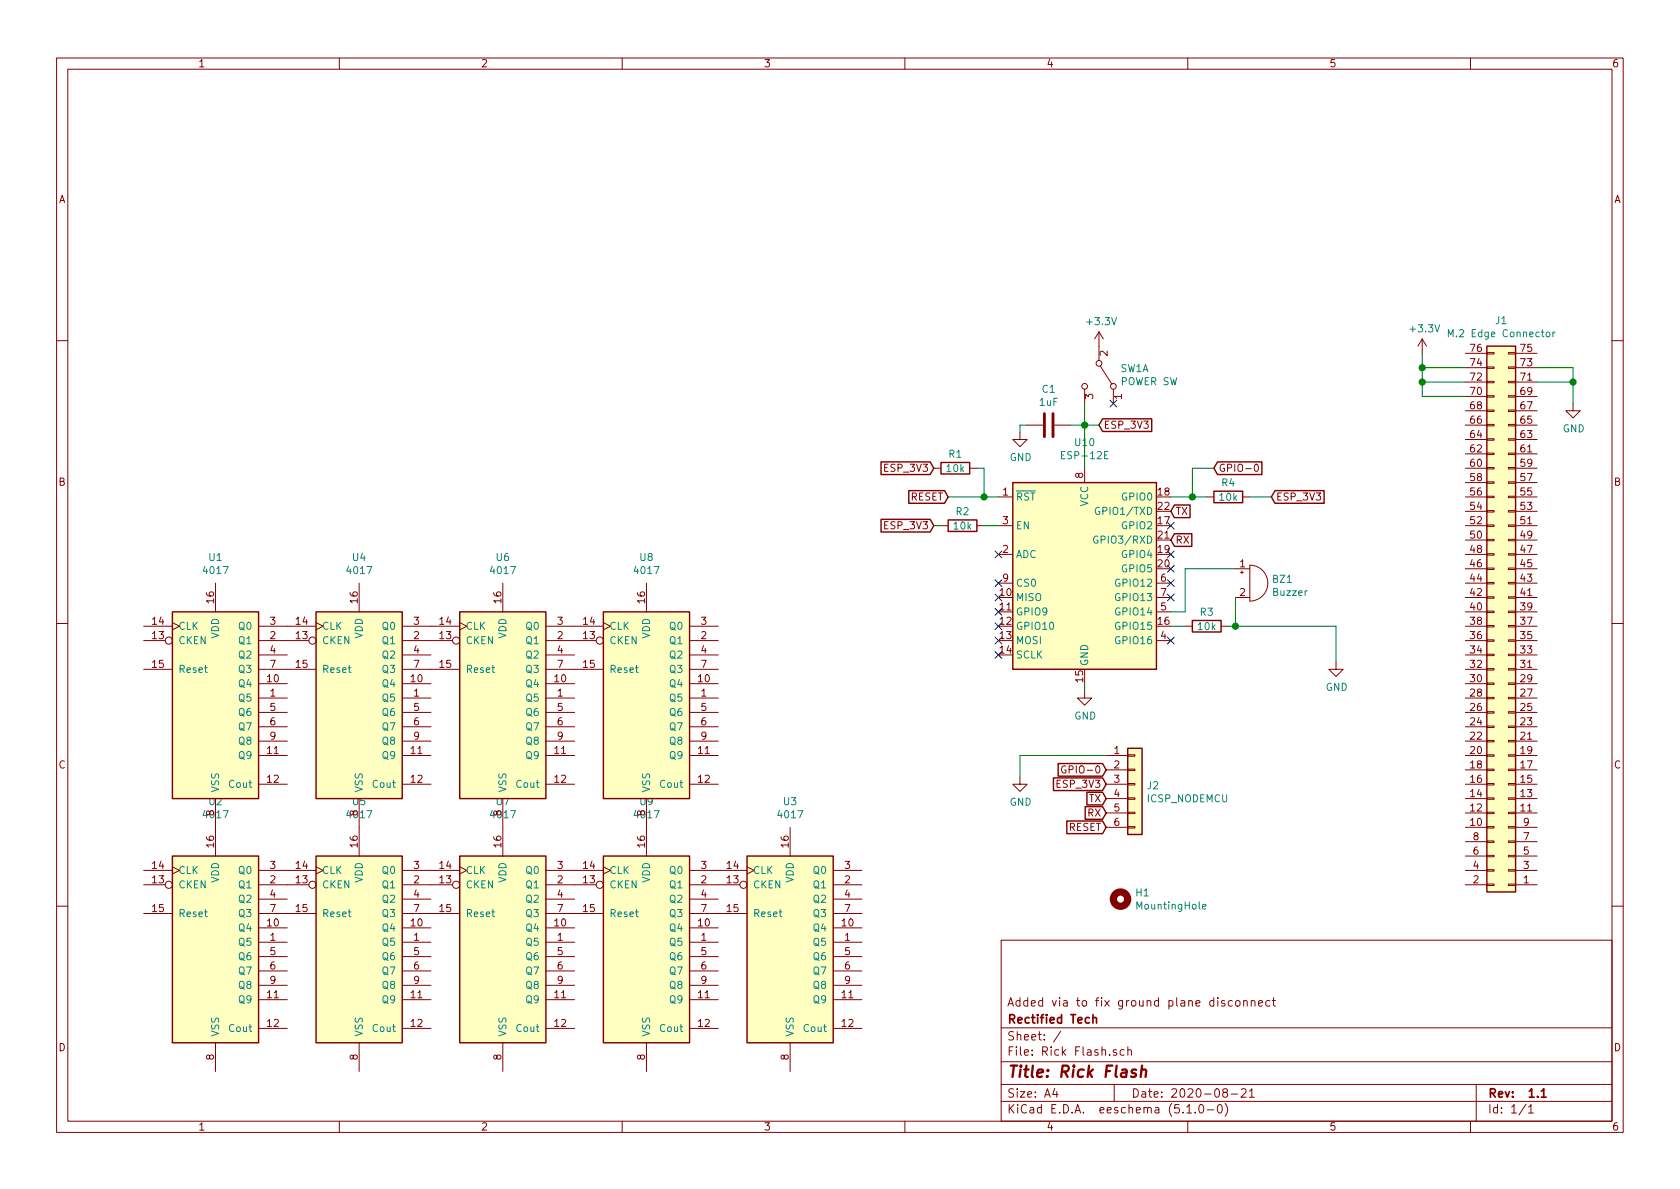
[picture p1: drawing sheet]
<svg xmlns="http://www.w3.org/2000/svg" width="297mm" height="210mm" viewBox="0 0 297 210" stroke-linecap="round" stroke-linejoin="round" font-family="sans-serif">
<g fill="none" stroke="#840000" stroke-width=".18">
<path d="M10 10.3h277v189.9h-277zM12 12.2h273v186.1h-273zM60 10.3v1.9M110 10.3v1.9M160 10.3v1.9M210 10.3v1.9M260 10.3v1.9M194.3 58.7l-.8 1.2M194.3 58.7v5M194.3 58.7l.8 1.2M251.5 59.9l-.8 1.3M251.5 59.9v2.6"/>
<path d="M251.5 59.9l.7 1.3M10 60.2h2M180.3 76.4v1.3h1.3l-1.3 1.3-1.2-1.3h1.2M181.6 75.2h2.8M186.4 75.2h2.8M191.8 68.8v2.6M194.6 64.8l2 3.1M196.8 68.8v2.6M259.1 77.7h3.8M259.1 75.2h3.8M259.1 72.6h3.8M259.1 70.1h3.8"/>
<path d="M259.1 67.6h3.8M259.1 65h3.8M259.1 62.5h3.8M262.9 62.4h1.3v.2h-1.3zM262.9 64.9h1.3v.2h-1.3zM262.9 67.4h1.3v.3h-1.3zM262.9 70h1.3v.2h-1.3zM262.9 72.5h1.3v.3h-1.3zM262.9 75.1h1.3v.2h-1.3zM262.9 77.6h1.3v.2h-1.3zM266.7 62.4h1.3v.2h-1.3zM266.7 64.9h1.3v.2h-1.3z"/>
<path d="M266.7 67.4h1.3v.3h-1.3zM266.7 70h1.3v.2h-1.3zM266.7 72.5h1.3v.3h-1.3zM266.7 75.1h1.3v.2h-1.3zM266.7 77.6h1.3v.2h-1.3zM268 77.7h3.8M268 75.2h3.8M268 72.6h3.8M268 70.1h3.8M268 67.6h3.8M268 65h3.8M268 62.5h3.8"/>
<path d="M278.1 71.4v1.2h1.3l-1.3 1.3-1.2-1.3h1.2M285 60.2h2M165.1 82.8h1.3M166.4 93h1.2M171.4 82.8h1.3M172.7 93h1.3M176.5 98h2.6M176.5 93h2.6M176.5 87.9h2.6M191.8 82.8v2.5M213.4 87.9h1.2M219.7 87.9h1.3"/>
<path d="M221 99.9a3.2 3.2 0 0 1 3.2 3.2 3.2 3.2 0 0 1-3.2 3.2zM221.9 82.2l.2-.1a.67 .67 0 0 1 .4 .6 .67 .67 0 0 1-.4 .7l-.3-.5zM259.1 98h3.8M259.1 95.5h3.8M259.1 93h3.8M259.1 90.4h3.8M259.1 87.9h3.8M259.1 85.3h3.8M259.1 82.8h3.8M259.1 80.3h3.8M262.9 80.1h1.3v.3h-1.3zM262.9 82.7h1.3v.2h-1.3z"/>
<path d="M262.9 85.2h1.3v.3h-1.3zM262.9 87.8h1.3v.2h-1.3zM262.9 90.3h1.3v.2h-1.3zM262.9 92.8h1.3v.3h-1.3zM262.9 95.4h1.3v.2h-1.3zM262.9 97.9h1.3v.3h-1.3zM266.7 80.1h1.3v.3h-1.3zM266.7 82.7h1.3v.2h-1.3zM266.7 85.2h1.3v.3h-1.3zM266.7 87.8h1.3v.2h-1.3zM266.7 90.3h1.3v.2h-1.3zM266.7 92.8h1.3v.3h-1.3z"/>
<path d="M266.7 95.4h1.3v.2h-1.3zM266.7 97.9h1.3v.3h-1.3zM268 98h3.8M268 95.5h3.8M268 93h3.8M268 90.4h3.8M268 87.9h3.8M268 85.3h3.8M268 82.8h3.8M268 80.3h3.8M10 110.3h2M25.4 118.4h5.1"/>
<path d="M25.4 113.3h3.8M25.4 110.7h5.1M30.5 110.1l1.2 .6-1.2 .7M38.1 103.1v5.1M45.7 118.4h10.2M45.7 115.8h5.1M45.7 113.3h8.9M45.7 110.7h10.2M55.9 110.1l1.2 .6-1.2 .7M63.5 103.1v5.1M71.1 118.4h10.2M71.1 115.8h5.1"/>
<path d="M71.1 113.3h8.9M71.1 110.7h10.2M81.3 110.1l1.2 .6-1.2 .7M88.9 103.1v5.1M96.5 118.4h10.2M96.5 115.8h5.1M96.5 113.3h8.9M96.5 110.7h10.2M106.7 110.1l1.2 .6-1.2 .7M114.3 103.1v5.1M121.9 118.4h5.1M121.9 115.8h5.1"/>
<path d="M121.9 113.3h5.1M121.9 110.7h5.1M176.5 103.1h2.6M204.5 113.3h2.5M204.5 108.2h2.5M204.5 105.7h2.5M204.5 103.1h2.5M209.5 110.7h1.3M215.9 110.7h1.3M218.4 105.7h2.6M218.4 100.6h2.6M219.3 101.2h.5"/>
<path d="M219.6 101v.5M236.2 117.1v1.3h1.3l-1.3 1.2-1.3-1.2h1.3M259.1 118.4h3.8M259.1 115.8h3.8M259.1 113.3h3.8M259.1 110.7h3.8M259.1 108.2h3.8M259.1 105.7h3.8M259.1 103.1h3.8M259.1 100.6h3.8M262.9 100.5h1.3v.2h-1.3zM262.9 103h1.3v.2h-1.3z"/>
<path d="M262.9 105.5h1.3v.3h-1.3zM262.9 108.1h1.3v.2h-1.3zM262.9 110.6h1.3v.3h-1.3zM262.9 113.2h1.3v.2h-1.3zM262.9 115.7h1.3v.2h-1.3zM262.9 118.2h1.3v.3h-1.3zM266.7 100.5h1.3v.2h-1.3zM266.7 103h1.3v.2h-1.3zM266.7 105.5h1.3v.3h-1.3zM266.7 108.1h1.3v.2h-1.3zM266.7 110.6h1.3v.3h-1.3zM266.7 113.2h1.3v.2h-1.3z"/>
<path d="M266.7 115.7h1.3v.2h-1.3zM266.7 118.2h1.3v.3h-1.3zM268 118.4h3.8M268 115.8h3.8M268 113.3h3.8M268 110.7h3.8M268 108.2h3.8M268 105.7h3.8M268 103.1h3.8M268 100.6h3.8M285 110.3h2M45.7 138.7h5.1"/>
<path d="M45.7 133.6h5.1M45.7 131.1h5.1M45.7 128.5h5.1M45.7 126h5.1M45.7 123.4h5.1M45.7 120.9h5.1M71.1 138.7h5.1M71.1 133.6h5.1M71.1 131.1h5.1M71.1 128.5h5.1M71.1 126h5.1M71.1 123.4h5.1"/>
<path d="M71.1 120.9h5.1M96.5 138.7h5.1M96.5 133.6h5.1M96.5 131.1h5.1M96.5 128.5h5.1M96.5 126h5.1M96.5 123.4h5.1M96.5 120.9h5.1M121.9 138.7h5.1M121.9 133.6h5.1M121.9 131.1h5.1M121.9 128.5h5.1"/>
<path d="M121.9 126h5.1M121.9 123.4h5.1M121.9 120.9h5.1M180.3 137.4v1.3h1.3l-1.3 1.2-1.2-1.2h1.2M188.4 135.5a.59 .59 0 0 0-.7 .6 .59 .59 0 0 0 .7 .5l.1-.4h-.3M191.8 122.2v1.2h1.2l-1.2 1.3-1.3-1.3h1.3M195.6 138.7h3.8M195.6 136.1h3.8M195.6 133.6h3.8M199.4 138.6h1.3v.2h-1.3zM199.4 136h1.3v.3h-1.3zM199.4 133.5h1.3v.2h-1.3z"/>
<path d="M259.1 138.7h3.8M259.1 136.1h3.8M259.1 133.6h3.8M259.1 131.1h3.8M259.1 128.5h3.8M259.1 126h3.8M259.1 123.4h3.8M259.1 120.9h3.8M262.9 120.8h1.3v.2h-1.3zM262.9 123.3h1.3v.3h-1.3zM262.9 125.9h1.3v.2h-1.3zM262.9 128.4h1.3v.2h-1.3z"/>
<path d="M262.9 130.9h1.3v.3h-1.3zM262.9 133.5h1.3v.2h-1.3zM262.9 136h1.3v.3h-1.3zM262.9 138.6h1.3v.2h-1.3zM266.7 120.8h1.3v.2h-1.3zM266.7 123.3h1.3v.3h-1.3zM266.7 125.9h1.3v.2h-1.3zM266.7 128.4h1.3v.2h-1.3zM266.7 130.9h1.3v.3h-1.3zM266.7 133.5h1.3v.2h-1.3zM266.7 136h1.3v.3h-1.3zM266.7 138.6h1.3v.2h-1.3z"/>
<path d="M268 138.7h3.8M268 136.1h3.8M268 133.6h3.8M268 131.1h3.8M268 128.5h3.8M268 126h3.8M268 123.4h3.8M268 120.9h3.8M25.4 156.5h3.8M25.4 153.9h5.1M30.5 153.3l1.2 .6-1.2 .7M38.1 141.2v10.2"/>
<path d="M45.7 156.5h8.9M45.7 153.9h10.2M45.7 159h5.1M55.9 153.3l1.2 .6-1.2 .7M63.5 141.2v10.2M71.1 156.5h8.9M71.1 153.9h10.2M71.1 159h5.1M81.3 153.3l1.2 .6-1.2 .7M88.9 141.2v10.2M96.5 156.5h8.9M96.5 153.9h10.2"/>
<path d="M96.5 159h5.1M106.7 153.3l1.2 .6-1.2 .7M114.3 141.2v10.2M121.9 156.5h8.9M121.9 153.9h10.2M121.9 159h5.1M132.1 153.3l1.2 .6-1.2 .7M139.7 146.3v5.1M147.3 156.5h5.1M147.3 153.9h5.1M147.3 159h5.1M195.6 146.3h3.8"/>
<path d="M195.6 143.8h3.8M195.6 141.2h3.8M199.4 146.2h1.3v.2h-1.3zM199.4 143.6h1.3v.3h-1.3zM199.4 141.1h1.3v.2h-1.3zM259.1 156.5h3.8M259.1 146.3h3.8M259.1 143.8h3.8M259.1 141.2h3.8M259.1 153.9h3.8M259.1 151.4h3.8M259.1 148.8h3.8"/>
<path d="M262.9 141.1h1.3v.2h-1.3zM262.9 143.6h1.3v.3h-1.3zM262.9 146.2h1.3v.2h-1.3zM262.9 148.7h1.3v.3h-1.3zM262.9 151.3h1.3v.2h-1.3zM262.9 153.8h1.3v.2h-1.3zM262.9 156.3h1.3v.3h-1.3zM266.7 141.1h1.3v.2h-1.3zM266.7 143.6h1.3v.3h-1.3zM266.7 146.2h1.3v.2h-1.3zM266.7 148.7h1.3v.3h-1.3zM266.7 151.3h1.3v.2h-1.3z"/>
<path d="M266.7 153.8h1.3v.2h-1.3zM266.7 156.3h1.3v.3h-1.3zM268 156.5h3.8M268 146.3h3.8M268 143.8h3.8M268 141.2h3.8M268 153.9h3.8M268 151.4h3.8M268 148.8h3.8M10 160.2h2M25.4 161.5h5.1M45.7 166.6h5.1"/>
<path d="M45.7 164.1h5.1M45.7 176.8h5.1M45.7 161.5h10.2M45.7 169.2h5.1M45.7 171.7h5.1M45.7 174.2h5.1M71.1 166.6h5.1M71.1 164.1h5.1M71.1 176.8h5.1M71.1 161.5h10.2M71.1 169.2h5.1M71.1 171.7h5.1"/>
<path d="M71.1 174.2h5.1M96.5 166.6h5.1M96.5 164.1h5.1M96.5 176.8h5.1M96.5 161.5h10.2M96.5 169.2h5.1M96.5 171.7h5.1M96.5 174.2h5.1M121.9 166.6h5.1M121.9 164.1h5.1M121.9 176.8h5.1M121.9 161.5h10.2"/>
<path d="M121.9 169.2h5.1M121.9 171.7h5.1M121.9 174.2h5.1M147.3 166.6h5.1M147.3 164.1h5.1M147.3 176.8h5.1M147.3 161.5h5.1M147.3 169.2h5.1M147.3 171.7h5.1M147.3 174.2h5.1M177 166.3h108v32h-108zM216.5 177a.37 .37 0 0 0-.5 .1v.3l.5 .1 .1 .1-.2 .3-.4-.1"/>
<path d="M217.9 177l-.5-.1-.2 .3v.6l.2 .1 .5-.1M218.5 177.1l.2-.2 .5 .2v.7l-.3 .1-.4-.1zM219.9 177.1l.2-.2 .3 .1 .1 .9M219.9 176.9v1M221.2 177.1l.1-.1a.37 .37 0 0 1 .6 .1v.8M221.2 176.9v1M222.5 177.4l.7-.1v-.3l-.5-.1-.2 .2 .1 .7h.6M224.5 177l-.4-.1-.3 .3 .1 .6 .2 .1 .4-.1M224.9 176.9h.6M225.2 176.4v1.3l.3 .2M285 160.2h2M38.1 184.4v5.1"/>
<path d="M45.7 181.9h5.1M60 198.3v1.9M63.5 184.4v5.1M71.1 181.9h5.1M88.9 184.4v5.1M96.5 181.9h5.1M110 198.3v1.9M114.3 184.4v5.1M121.9 181.9h5.1M139.7 184.4v5.1M147.3 181.9h5.1M160 198.3v1.9"/>
<path d="M177 194.8h108M177 191.8h108M177 187.8h108M177 181.8h108M186.5 192.5l-.4 1h1M186.8 193v1M187.6 182.3l-1.3 2M197 191.8v3M197.4 185.7a.37 .37 0 0 0-.6 .1l.1 .2 .5 .2 .1 .1-.2 .3-.5-.1M198.8 185.7l-.5-.1-.3 .3 .1 .6 .2 .1 .5-.1M199.4 185.7h.1a.37 .37 0 0 1 .6 .1v.8M199.4 185.1v1.5"/>
<path d="M209.8 195.8l.5-.5v1.5M209.8 196.8h.9M210 198.3v1.9M211.3 196.7v.1M212.2 195.4l.1-.1a.8 .8 0 0 1 .5 .8 .8 .8 0 0 1-.5 .7 1 1 0 0 1-.1-1.4zM213.5 196.3h1.1M215.5 195.4l.1-.1a.81 .81 0 0 1 .6 .6 .81 .81 0 0 1-.3 .8l-.2 .1a.8 .8 0 0 1-.5-.6 .8 .8 0 0 1 .3-.8zM216.5 193.2l-.3-.3 .1-.2a.48 .48 0 0 1 .6-.1l.1 .2-.1 .3-.6 .1a.48 .48 0 0 0 0 .7l.2 .1 .5-.1v-.4l-.2-.3M216.6 195.1a1.71 1.71 0 0 1 0 2.3M217.7 193.5h1.1M219.5 192.7l.2-.2h.3l.3 .2v.3v.2l-.9 .8h.9M220.9 193l.4-.5v1.5"/>
<path d="M220.9 194h.9M260 198.3v1.9M261 191.8v6.5M269.8 195.2l-1.2 2M270.3 195.8l.4-.5v1.5M270.3 196.8h.8"/>
<circle cx="191.8" cy="68.3" r=".51"/>
<circle cx="194.3" cy="64.3" r=".51"/>
<circle cx="196.9" cy="68.3" r=".51"/>
<circle cx="29.8" cy="113.3" r=".63"/>
<circle cx="55.2" cy="113.3" r=".63"/>
<circle cx="80.6" cy="113.3" r=".63"/>
<circle cx="106" cy="113.3" r=".63"/>
<circle cx="29.8" cy="156.5" r=".63"/>
<circle cx="55.2" cy="156.5" r=".63"/>
<circle cx="80.6" cy="156.5" r=".63"/>
<circle cx="106" cy="156.5" r=".63"/>
<circle cx="131.4" cy="156.5" r=".63"/>
</g>
<path d="M193.2 179.4v1.5M193.2 180.1l.3-.2 .3 .1 .1 .9M271.9 193.9v.1M272.5 193l.4-.5v1.5M272.5 194h.9" fill="none" stroke="#840000" stroke-width=".3"/>
<path d="M200.9 189.2a.51 .51 0 0 0-.8 .3l.2 .3 .5 .1 .1 .3-.4 .2-.5-.1M201.8 189.3a.5 .5 0 0 1 .9 .1l-.2 1M201.9 188.4l-.2 2" fill="none" stroke="#840000" stroke-width=".41"/>
<g fill="#ffffc2" stroke="#ffffc2" stroke-width=".18">
<path d="M262.9 61.2h5.1v96.5h-5.1z"/>
<path d="M179.1 85.3h25.4v33.1h-25.4z"/>
<path d="M30.5 151.4h15.2v33h-15.2z"/>
<path d="M55.9 151.4h15.2v33h-15.2z"/>
<path d="M81.3 151.4h15.2v33h-15.2z"/>
<path d="M106.7 151.4h15.2v33h-15.2z"/>
<path d="M30.5 108.2h15.2v33h-15.2z"/>
<path d="M55.9 108.2h15.2v33h-15.2z"/>
<path d="M81.3 108.2h15.2v33h-15.2z"/>
<path d="M106.7 108.2h15.2v33h-15.2z"/>
<path d="M132.1 151.4h15.2v33h-15.2z"/>
<path d="M199.4 132.3h2.5v15.3h-2.5z"/>
</g>
<g fill="none" stroke="#840000" stroke-width=".25">
<path d="M194.9 74.1h8.7v2.2h-8.7l-.6-1.1zM262.9 61.2h5.1v96.5h-5.1zM155.8 91.8h8.7l.6 1.2-.6 1.1h-8.7zM155.8 81.7h8.7l.6 1.1-.6 1.1h-8.7zM160.7 86.8h6.3l.6 1.1-.6 1.1h-6.3zM166.4 81.8h5v2h-5zM167.6 91.9h5.1v2.1h-5.1zM179.1 85.3h25.4v33.1h-25.4zM207.6 89.3h2.8v2.2h-2.8l-.6-1.1zM207.6 94.4h3.1v2.2h-3.1l-.6-1.1zM214.6 86.9h5.1v2h-5.1zM215.3 81.7h7.8v2.2h-7.8l-.7-1.1z"/>
<path d="M225.4 86.8h8.7v2.2h-8.7l-.6-1.1zM30.5 108.2h15.2v33h-15.2zM55.9 108.2h15.2v33h-15.2zM81.3 108.2h15.2v33h-15.2zM106.7 108.2h15.2v33h-15.2zM210.8 109.7h5.1v2.1h-5.1zM186.3 137.6h8.6l.7 1.1-.7 1.1h-8.6zM187.1 135h7.8l.7 1.1-.7 1.2h-7.8zM199.4 132.3h2.5v15.3h-2.5zM30.5 151.4h15.2v33h-15.2zM55.9 151.4h15.2v33h-15.2zM81.3 151.4h15.2v33h-15.2z"/>
<path d="M106.7 151.4h15.2v33h-15.2zM132.1 151.4h15.2v33h-15.2zM188.6 145.2h6.3l.7 1.1-.7 1.1h-6.3zM191.9 142.6h3l.7 1.2-.7 1.1h-3zM192.2 140.1h2.7l.7 1.1-.7 1.1h-2.7z"/>
</g>
<path d="M256.1 59.6v-1.3l.4 .9 .4-.9v1.3M273.5 58.8l.3-.1 .2 .2-.1 .6-.3 .1-.2-.2zM274.6 58.7v.9M275 58.7l-.4 .2M195.9 79.9h-.6v1.2h.6M194.1 94.9a.59 .59 0 0 0-.8 .5 .59 .59 0 0 0 .8 .6v-.5h-.2M194.4 89.8a.59 .59 0 0 0-.8 .6 .59 .59 0 0 0 .8 .5v-.5h-.2M212.6 160.3l.6-.1v-.2l-.4-.1-.2 .2 .1 .6h.5" fill="none" stroke="#008484" stroke-width=".18"/>
<g fill="none" stroke="#008400" stroke-width=".18">
<path d="M181.6 75.2h-1.3v1.2M189.2 75.2h5.1M191.8 71.4v11.4M251.5 62.5v7.6h7.6M251.5 67.6h7.6M251.5 65h7.6M271.8 67.6h6.3M271.8 65h6.3v6.4M165.1 93h1.3M167.6 87.9h8.9M172.7 82.8h1.3v5.1M174 93h2.5"/>
<path d="M207 87.9h6.4M214.6 82.8h-3.8v5.1M221 87.9h3.8M207 110.7h2.5M217.2 110.7h19v6.4M218.4 100.6h-8.9v7.6h-2.5M218.4 105.7v5M191.8 120.9v1.3M195.6 133.6h-15.3v3.8"/>
</g>
<g fill="#008400" stroke="#008400" stroke-width=".25">
<circle cx="251.5" cy="67.6" r=".51"/>
<circle cx="251.5" cy="65" r=".51"/>
<circle cx="191.8" cy="75.2" r=".51"/>
<circle cx="278.1" cy="67.6" r=".51"/>
<circle cx="174" cy="87.9" r=".51"/>
<circle cx="210.8" cy="87.9" r=".51"/>
<circle cx="218.4" cy="110.7" r=".51"/>
</g>
<circle cx="198.1" cy="159" r="1.27" fill="none" stroke="#840000" stroke-width="1.3"/>
<g fill="none" stroke="#000084" stroke-width=".18">
<path d="M196.2 70.8l1.3 1.2M197.5 70.8l-1.3 1.2M175.9 97.4l1.2 1.2M177.1 97.4l-1.2 1.2M206.4 92.3l1.2 1.3M206.4 97.4l1.2 1.2M206.4 100l1.2 1.2M207.6 92.3l-1.2 1.3M207.6 97.4l-1.2 1.2M207.6 100l-1.2 1.2M175.9 102.5l1.2 1.2M175.9 105l1.2 1.3"/>
<path d="M175.9 107.6l1.2 1.2M175.9 110.1l1.2 1.2M175.9 112.7l1.2 1.2M175.9 115.2l1.2 1.2M177.1 102.5l-1.2 1.2M177.1 105l-1.2 1.3M177.1 107.6l-1.2 1.2M177.1 110.1l-1.2 1.2M177.1 112.7l-1.2 1.2M177.1 115.2l-1.2 1.2M206.4 102.5l1.2 1.2M206.4 105l1.2 1.3"/>
<path d="M206.4 112.7l1.2 1.2M207.6 102.5l-1.2 1.2M207.6 105l-1.2 1.3M207.6 112.7l-1.2 1.2"/>
</g>
<path d="M184.7 73.1v4.1M186.2 73.1v4.1" fill="none" stroke="#840000" stroke-width=".51"/>
<text font-size="2.8" fill="#840000" x="178" y="190.5">Title: Rick Flash</text>
<g font-size="2.1" fill="#840000">
<text x="178" y="178">Added via to fix ground plane disconnect</text>
<text x="178" y="184">Sheet: /</text>
<text x="178" y="181">Rectified Tech</text>
<text x="178" y="186.7">File: Rick Flash.sch</text>
<text x="178" y="196.9">KiCad E.D.A. eeschema (5.1.0-0)</text>
<text x="178" y="194.1">Size: A4</text>
<text x="200" y="194.1">Date: 2020-08-21</text>
<text x="263" y="194.1">Rev: 1.1</text>
<text x="263" y="196.9">Id: 1/1</text>
</g>
<g font-size="1.8" fill="#840000">
<text x="35" y="11.9">1</text>
<text x="85" y="11.9">2</text>
<text x="135" y="11.9">3</text>
<text x="185" y="11.9">4</text>
<text x="235" y="11.9">5</text>
<text x="285" y="11.9">6</text>
<text x="10.4" y="35.9">A</text>
<text x="285.4" y="35.9">A</text>
<text x="195.8" y="63" transform="rotate(-90 195.8 63)">2</text>
<text x="260" y="64.8">74</text>
<text x="260" y="62.2">76</text>
<text x="268.9" y="64.8">73</text>
<text x="268.9" y="62.2">75</text>
<text x="193.3" y="70.6" transform="rotate(-90 193.3 70.6)">3</text>
<text x="198.4" y="70.6" transform="rotate(-90 198.4 70.6)">1</text>
<text x="260" y="69.8">70</text>
<text x="260" y="67.3">72</text>
<text x="268.9" y="69.8">69</text>
<text x="268.9" y="67.3">71</text>
<text x="195.1" y="75.8">ESP_3V3</text>
<text x="260" y="77.5">64</text>
<text x="260" y="74.9">66</text>
<text x="260" y="72.4">68</text>
<text x="268.9" y="77.5">63</text>
<text x="268.9" y="74.9">65</text>
<text x="268.9" y="72.4">67</text>
<text x="156.6" y="83.4">ESP_3V3</text>
<text x="215.4" y="83.4">GPIO-0</text>
<text x="260" y="82.5">60</text>
<text x="260" y="80">62</text>
<text x="268.9" y="82.5">59</text>
<text x="268.9" y="80">61</text>
<text x="10.4" y="85.9">B</text>
<text x="161" y="88.5">RESET</text>
<text x="177.3" y="87.6">1</text>
<text x="191.5" y="84.6" transform="rotate(-90 191.5 84.6)">8</text>
<text x="204.8" y="87.6">18</text>
<text x="225.6" y="88.5">ESP_3V3</text>
<text x="260" y="87.6">56</text>
<text x="260" y="85.1">58</text>
<text x="268.9" y="87.6">55</text>
<text x="268.9" y="85.1">57</text>
<text x="285.4" y="85.9">B</text>
<text x="156.6" y="93.6">ESP_3V3</text>
<text x="177.3" y="92.7">3</text>
<text x="204.8" y="92.7">17</text>
<text x="204.8" y="95.2">21</text>
<text x="204.8" y="90.2">22</text>
<text x="207.8" y="91.1">TX</text>
<text x="260" y="95.2">50</text>
<text x="260" y="92.7">52</text>
<text x="260" y="90.2">54</text>
<text x="268.9" y="95.2">49</text>
<text x="268.9" y="92.7">51</text>
<text x="268.9" y="90.2">53</text>
<text x="177.3" y="97.8">2</text>
<text x="204.8" y="97.8">19</text>
<text x="204.8" y="100.3">20</text>
<text x="207.8" y="96.1">RX</text>
<text x="219.2" y="100.3">1</text>
<text x="260" y="100.3">46</text>
<text x="260" y="97.8">48</text>
<text x="268.9" y="100.3">45</text>
<text x="268.9" y="97.8">47</text>
<text x="37.8" y="106.6" transform="rotate(-90 37.8 106.6)">16</text>
<text x="63.2" y="106.6" transform="rotate(-90 63.2 106.6)">16</text>
<text x="88.6" y="106.6" transform="rotate(-90 88.6 106.6)">16</text>
<text x="114" y="106.6" transform="rotate(-90 114 106.6)">16</text>
<text x="176.8" y="105.4">10</text>
<text x="176.8" y="107.9">11</text>
<text x="177.3" y="102.9">9</text>
<text x="205.3" y="107.9">5</text>
<text x="205.3" y="102.9">6</text>
<text x="205.3" y="105.4">7</text>
<text x="219.2" y="105.4">2</text>
<text x="260" y="107.9">40</text>
<text x="260" y="105.4">42</text>
<text x="260" y="102.9">44</text>
<text x="268.9" y="107.9">39</text>
<text x="268.9" y="105.4">41</text>
<text x="268.9" y="102.9">43</text>
<text x="27" y="113">13</text>
<text x="27" y="110.5">14</text>
<text x="47.8" y="113">2</text>
<text x="47.8" y="110.5">3</text>
<text x="52.4" y="113">13</text>
<text x="52.4" y="110.5">14</text>
<text x="73.2" y="113">2</text>
<text x="73.2" y="110.5">3</text>
<text x="77.8" y="113">13</text>
<text x="77.8" y="110.5">14</text>
<text x="98.6" y="113">2</text>
<text x="98.6" y="110.5">3</text>
<text x="103.2" y="113">13</text>
<text x="103.2" y="110.5">14</text>
<text x="124" y="113">2</text>
<text x="124" y="110.5">3</text>
<text x="176.8" y="110.5">12</text>
<text x="176.8" y="113">13</text>
<text x="204.8" y="110.5">16</text>
<text x="205.3" y="113">4</text>
<text x="260" y="113">36</text>
<text x="260" y="110.5">38</text>
<text x="268.9" y="113">35</text>
<text x="268.9" y="110.5">37</text>
<text x="27" y="118.1">15</text>
<text x="47.8" y="115.6">4</text>
<text x="47.8" y="118.1">7</text>
<text x="52.4" y="118.1">15</text>
<text x="73.2" y="115.6">4</text>
<text x="73.2" y="118.1">7</text>
<text x="77.8" y="118.1">15</text>
<text x="98.6" y="115.6">4</text>
<text x="98.6" y="118.1">7</text>
<text x="103.2" y="118.1">15</text>
<text x="124" y="115.6">4</text>
<text x="124" y="118.1">7</text>
<text x="176.8" y="115.6">14</text>
<text x="260" y="118.1">32</text>
<text x="260" y="115.6">34</text>
<text x="268.9" y="118.1">31</text>
<text x="268.9" y="115.6">33</text>
<text x="47.3" y="120.6">10</text>
<text x="47.8" y="123.2">1</text>
<text x="47.8" y="125.7">5</text>
<text x="72.7" y="120.6">10</text>
<text x="73.2" y="123.2">1</text>
<text x="73.2" y="125.7">5</text>
<text x="98.1" y="120.6">10</text>
<text x="98.6" y="123.2">1</text>
<text x="98.6" y="125.7">5</text>
<text x="123.5" y="120.6">10</text>
<text x="124" y="123.2">1</text>
<text x="124" y="125.7">5</text>
<text x="191.5" y="120.6" transform="rotate(-90 191.5 120.6)">15</text>
<text x="260" y="125.7">26</text>
<text x="260" y="123.2">28</text>
<text x="260" y="120.6">30</text>
<text x="268.9" y="125.7">25</text>
<text x="268.9" y="123.2">27</text>
<text x="268.9" y="120.6">29</text>
<text x="47.8" y="128.3">6</text>
<text x="47.8" y="130.8">9</text>
<text x="73.2" y="128.3">6</text>
<text x="73.2" y="130.8">9</text>
<text x="98.6" y="128.3">6</text>
<text x="98.6" y="130.8">9</text>
<text x="124" y="128.3">6</text>
<text x="124" y="130.8">9</text>
<text x="260" y="130.8">22</text>
<text x="260" y="128.3">24</text>
<text x="268.9" y="130.8">21</text>
<text x="268.9" y="128.3">23</text>
<text x="10.4" y="135.9">C</text>
<text x="47.3" y="133.3">11</text>
<text x="72.7" y="133.3">11</text>
<text x="98.1" y="133.3">11</text>
<text x="123.5" y="133.3">11</text>
<text x="188.8" y="136.8">GPIO-0</text>
<text x="197" y="133.3">1</text>
<text x="197" y="135.9">2</text>
<text x="260" y="135.9">18</text>
<text x="260" y="133.3">20</text>
<text x="268.9" y="135.9">17</text>
<text x="268.9" y="133.3">19</text>
<text x="285.4" y="135.9">C</text>
<text x="47.3" y="138.4">12</text>
<text x="72.7" y="138.4">12</text>
<text x="98.1" y="138.4">12</text>
<text x="123.5" y="138.4">12</text>
<text x="187.1" y="139.3">ESP_3V3</text>
<text x="192.5" y="141.9">TX</text>
<text x="197" y="138.4">3</text>
<text x="197" y="141">4</text>
<text x="197" y="143.5">5</text>
<text x="260" y="143.5">12</text>
<text x="260" y="141">14</text>
<text x="260" y="138.4">16</text>
<text x="268.9" y="143.5">11</text>
<text x="268.9" y="141">13</text>
<text x="268.9" y="138.4">15</text>
<text x="37.8" y="149.8" transform="rotate(-90 37.8 149.8)">16</text>
<text x="37.8" y="144.2" transform="rotate(-90 37.8 144.2)">8</text>
<text x="63.2" y="149.8" transform="rotate(-90 63.2 149.8)">16</text>
<text x="63.2" y="144.2" transform="rotate(-90 63.2 144.2)">8</text>
<text x="88.6" y="149.8" transform="rotate(-90 88.6 149.8)">16</text>
<text x="88.6" y="144.2" transform="rotate(-90 88.6 144.2)">8</text>
<text x="114" y="149.8" transform="rotate(-90 114 149.8)">16</text>
<text x="114" y="144.2" transform="rotate(-90 114 144.2)">8</text>
<text x="139.4" y="149.8" transform="rotate(-90 139.4 149.8)">16</text>
<text x="188.9" y="146.9">RESET</text>
<text x="192.3" y="144.4">RX</text>
<text x="197" y="146">6</text>
<text x="260" y="146">10</text>
<text x="260.5" y="148.6">8</text>
<text x="269.4" y="148.6">7</text>
<text x="269.4" y="146">9</text>
<text x="27" y="153.7">14</text>
<text x="47.8" y="153.7">3</text>
<text x="52.4" y="153.7">14</text>
<text x="73.2" y="153.7">3</text>
<text x="77.8" y="153.7">14</text>
<text x="98.6" y="153.7">3</text>
<text x="103.2" y="153.7">14</text>
<text x="124" y="153.7">3</text>
<text x="128.6" y="153.7">14</text>
<text x="149.4" y="153.7">3</text>
<text x="260.5" y="153.7">4</text>
<text x="260.5" y="151.1">6</text>
<text x="269.4" y="153.7">3</text>
<text x="269.4" y="151.1">5</text>
<text x="27" y="156.2">13</text>
<text x="27" y="161.3">15</text>
<text x="47.8" y="156.2">2</text>
<text x="47.8" y="158.7">4</text>
<text x="47.8" y="161.3">7</text>
<text x="52.4" y="156.2">13</text>
<text x="52.4" y="161.3">15</text>
<text x="73.2" y="156.2">2</text>
<text x="73.2" y="158.7">4</text>
<text x="73.2" y="161.3">7</text>
<text x="77.8" y="156.2">13</text>
<text x="77.8" y="161.3">15</text>
<text x="98.6" y="156.2">2</text>
<text x="98.6" y="158.7">4</text>
<text x="98.6" y="161.3">7</text>
<text x="103.2" y="156.2">13</text>
<text x="103.2" y="161.3">15</text>
<text x="124" y="156.2">2</text>
<text x="124" y="158.7">4</text>
<text x="124" y="161.3">7</text>
<text x="128.6" y="156.2">13</text>
<text x="128.6" y="161.3">15</text>
<text x="149.4" y="156.2">2</text>
<text x="149.4" y="158.7">4</text>
<text x="149.4" y="161.3">7</text>
<text x="260.5" y="156.2">2</text>
<text x="269.4" y="156.2">1</text>
<text x="47.3" y="163.8">10</text>
<text x="47.8" y="166.4">1</text>
<text x="72.7" y="163.8">10</text>
<text x="73.2" y="166.4">1</text>
<text x="98.1" y="163.8">10</text>
<text x="98.6" y="166.4">1</text>
<text x="123.5" y="163.8">10</text>
<text x="124" y="166.4">1</text>
<text x="148.9" y="163.8">10</text>
<text x="149.4" y="166.4">1</text>
<text x="47.8" y="168.9">5</text>
<text x="47.8" y="171.4">6</text>
<text x="47.8" y="174">9</text>
<text x="73.2" y="168.9">5</text>
<text x="73.2" y="171.4">6</text>
<text x="73.2" y="174">9</text>
<text x="98.6" y="168.9">5</text>
<text x="98.6" y="171.4">6</text>
<text x="98.6" y="174">9</text>
<text x="124" y="168.9">5</text>
<text x="124" y="171.4">6</text>
<text x="124" y="174">9</text>
<text x="149.4" y="168.9">5</text>
<text x="149.4" y="171.4">6</text>
<text x="149.4" y="174">9</text>
<text x="47.3" y="176.5">11</text>
<text x="72.7" y="176.5">11</text>
<text x="98.1" y="176.5">11</text>
<text x="123.5" y="176.5">11</text>
<text x="148.9" y="176.5">11</text>
<text x="10.4" y="185.9">D</text>
<text x="47.3" y="181.6">12</text>
<text x="72.7" y="181.6">12</text>
<text x="98.1" y="181.6">12</text>
<text x="123.5" y="181.6">12</text>
<text x="148.9" y="181.6">12</text>
<text x="285.4" y="185.9">D</text>
<text x="37.8" y="187.4" transform="rotate(-90 37.8 187.4)">8</text>
<text x="63.2" y="187.4" transform="rotate(-90 63.2 187.4)">8</text>
<text x="88.6" y="187.4" transform="rotate(-90 88.6 187.4)">8</text>
<text x="114" y="187.4" transform="rotate(-90 114 187.4)">8</text>
<text x="139.4" y="187.4" transform="rotate(-90 139.4 187.4)">8</text>
<text x="35" y="199.9">1</text>
<text x="85" y="199.9">2</text>
<text x="135" y="199.9">3</text>
<text x="185" y="199.9">4</text>
<text x="235" y="199.9">5</text>
<text x="285" y="199.9">6</text>
</g>
<g font-size="1.8" fill="#008484">
<text x="192.4" y="57.5">+3.3V</text>
<text x="249.5" y="58.8">+3.3V</text>
<text x="256.9" y="59.6">M.2 Edge Connector</text>
<text x="264.5" y="57.3">J1</text>
<text x="198.1" y="65.8">SW1A</text>
<text x="183.8" y="71.8">1uF</text>
<text x="184.3" y="69.5">C1</text>
<text x="198.2" y="68.1">POWER SW</text>
<text x="276.3" y="76.4">GND</text>
<text x="167.4" y="83.5">10k</text>
<text x="167.8" y="80.9">R1</text>
<text x="178.5" y="81.5">GND</text>
<text x="188.1" y="81.2">ESP-12E</text>
<text x="190.1" y="78.9">U10</text>
<text x="179.6" y="88.5">RST</text>
<text x="192.4" y="89.6" transform="rotate(-90 192.4 89.6)">VCC</text>
<text x="198.6" y="88.5">GPIO0</text>
<text x="215.7" y="88.6">10k</text>
<text x="216.1" y="86">R4</text>
<text x="168.7" y="93.6">10k</text>
<text x="169.1" y="91.1">R2</text>
<text x="179.6" y="93.6">EN</text>
<text x="194.5" y="91.1">GPIO1/TXD</text>
<text x="198.6" y="93.6">GPIO2</text>
<text x="36.1" y="101.5">4017</text>
<text x="37" y="99.2">U1</text>
<text x="61.5" y="101.5">4017</text>
<text x="62.4" y="99.2">U4</text>
<text x="86.9" y="101.5">4017</text>
<text x="87.8" y="99.2">U6</text>
<text x="112.3" y="101.5">4017</text>
<text x="113.2" y="99.2">U8</text>
<text x="179.6" y="98.7">ADC</text>
<text x="194.3" y="96.1">GPIO3/RXD</text>
<text x="198.6" y="98.7">GPIO4</text>
<text x="198.6" y="101.2">GPIO5</text>
<text x="179.6" y="106.3">MISO</text>
<text x="179.6" y="103.8">CS0</text>
<text x="197.6" y="103.8">GPIO12</text>
<text x="197.6" y="106.3">GPIO13</text>
<text x="225.1" y="103.1">BZ1</text>
<text x="225.2" y="105.4">Buzzer</text>
<text x="31.5" y="113.9">CKEN</text>
<text x="31.5" y="111.4">CLK</text>
<text x="38.7" y="112.9" transform="rotate(-90 38.7 112.9)">VDD</text>
<text x="42.3" y="113.9">Q1</text>
<text x="42.3" y="111.4">Q0</text>
<text x="56.9" y="113.9">CKEN</text>
<text x="56.9" y="111.4">CLK</text>
<text x="64.1" y="112.9" transform="rotate(-90 64.1 112.9)">VDD</text>
<text x="67.7" y="113.9">Q1</text>
<text x="67.7" y="111.4">Q0</text>
<text x="82.3" y="113.9">CKEN</text>
<text x="82.3" y="111.4">CLK</text>
<text x="89.5" y="112.9" transform="rotate(-90 89.5 112.9)">VDD</text>
<text x="93.1" y="113.9">Q1</text>
<text x="93.1" y="111.4">Q0</text>
<text x="107.7" y="113.9">CKEN</text>
<text x="107.7" y="111.4">CLK</text>
<text x="114.9" y="112.9" transform="rotate(-90 114.9 112.9)">VDD</text>
<text x="118.5" y="113.9">Q1</text>
<text x="118.5" y="111.4">Q0</text>
<text x="179.6" y="108.8">GPIO9</text>
<text x="179.6" y="111.4">GPIO10</text>
<text x="179.6" y="113.9">MOSI</text>
<text x="197.6" y="111.4">GPIO15</text>
<text x="197.6" y="113.9">GPIO16</text>
<text x="197.6" y="108.8">GPIO14</text>
<text x="211.9" y="111.4">10k</text>
<text x="212.2" y="108.9">R3</text>
<text x="31.5" y="119">Reset</text>
<text x="42.3" y="116.5">Q2</text>
<text x="42.3" y="119">Q3</text>
<text x="56.9" y="119">Reset</text>
<text x="67.7" y="116.5">Q2</text>
<text x="67.7" y="119">Q3</text>
<text x="82.3" y="119">Reset</text>
<text x="93.1" y="116.5">Q2</text>
<text x="93.1" y="119">Q3</text>
<text x="107.7" y="119">Reset</text>
<text x="118.5" y="116.5">Q2</text>
<text x="118.5" y="119">Q3</text>
<text x="179.6" y="116.5">SCLK</text>
<text x="192.4" y="117.9" transform="rotate(-90 192.4 117.9)">GND</text>
<text x="42.3" y="124.1">Q5</text>
<text x="42.3" y="121.5">Q4</text>
<text x="67.7" y="124.1">Q5</text>
<text x="67.7" y="121.5">Q4</text>
<text x="93.1" y="124.1">Q5</text>
<text x="93.1" y="121.5">Q4</text>
<text x="118.5" y="124.1">Q5</text>
<text x="118.5" y="121.5">Q4</text>
<text x="234.4" y="122.2">GND</text>
<text x="42.3" y="126.6">Q6</text>
<text x="42.3" y="129.2">Q7</text>
<text x="42.3" y="131.7">Q8</text>
<text x="67.7" y="126.6">Q6</text>
<text x="67.7" y="129.2">Q7</text>
<text x="67.7" y="131.7">Q8</text>
<text x="93.1" y="126.6">Q6</text>
<text x="93.1" y="129.2">Q7</text>
<text x="93.1" y="131.7">Q8</text>
<text x="118.5" y="126.6">Q6</text>
<text x="118.5" y="129.2">Q7</text>
<text x="118.5" y="131.7">Q8</text>
<text x="189.9" y="127.2">GND</text>
<text x="42.3" y="134.2">Q9</text>
<text x="67.7" y="134.2">Q9</text>
<text x="93.1" y="134.2">Q9</text>
<text x="118.5" y="134.2">Q9</text>
<text x="37" y="142.4">U2</text>
<text x="38.7" y="140.2" transform="rotate(-90 38.7 140.2)">VSS</text>
<text x="40.7" y="139.3">Cout</text>
<text x="62.4" y="142.4">U5</text>
<text x="64.1" y="140.2" transform="rotate(-90 64.1 140.2)">VSS</text>
<text x="66.1" y="139.3">Cout</text>
<text x="87.8" y="142.4">U7</text>
<text x="89.5" y="140.2" transform="rotate(-90 89.5 140.2)">VSS</text>
<text x="91.5" y="139.3">Cout</text>
<text x="113.2" y="142.4">U9</text>
<text x="114.9" y="140.2" transform="rotate(-90 114.9 140.2)">VSS</text>
<text x="116.9" y="139.3">Cout</text>
<text x="138.6" y="142.4">U3</text>
<text x="178.5" y="142.5">GND</text>
<text x="202.9" y="141.9">ICSP_NODEMCU</text>
<text x="202.9" y="139.6">J2</text>
<text x="36.1" y="144.7">4017</text>
<text x="61.5" y="144.7">4017</text>
<text x="86.9" y="144.7">4017</text>
<text x="112.3" y="144.7">4017</text>
<text x="137.7" y="144.7">4017</text>
<text x="31.5" y="154.6">CLK</text>
<text x="42.3" y="154.6">Q0</text>
<text x="56.9" y="154.6">CLK</text>
<text x="67.7" y="154.6">Q0</text>
<text x="82.3" y="154.6">CLK</text>
<text x="93.1" y="154.6">Q0</text>
<text x="107.7" y="154.6">CLK</text>
<text x="118.5" y="154.6">Q0</text>
<text x="133.1" y="154.6">CLK</text>
<text x="143.9" y="154.6">Q0</text>
<text x="31.5" y="157.1">CKEN</text>
<text x="38.7" y="156.1" transform="rotate(-90 38.7 156.1)">VDD</text>
<text x="42.3" y="157.1">Q1</text>
<text x="42.3" y="159.6">Q2</text>
<text x="56.9" y="157.1">CKEN</text>
<text x="64.1" y="156.1" transform="rotate(-90 64.1 156.1)">VDD</text>
<text x="67.7" y="157.1">Q1</text>
<text x="67.7" y="159.6">Q2</text>
<text x="82.3" y="157.1">CKEN</text>
<text x="89.5" y="156.1" transform="rotate(-90 89.5 156.1)">VDD</text>
<text x="93.1" y="157.1">Q1</text>
<text x="93.1" y="159.6">Q2</text>
<text x="107.7" y="157.1">CKEN</text>
<text x="114.9" y="156.1" transform="rotate(-90 114.9 156.1)">VDD</text>
<text x="118.5" y="157.1">Q1</text>
<text x="118.5" y="159.6">Q2</text>
<text x="133.1" y="157.1">CKEN</text>
<text x="140.3" y="156.1" transform="rotate(-90 140.3 156.1)">VDD</text>
<text x="143.9" y="157.1">Q1</text>
<text x="143.9" y="159.6">Q2</text>
<text x="200.9" y="158.5">H1</text>
<text x="201.2" y="160.8">MountingHole</text>
<text x="31.5" y="162.2">Reset</text>
<text x="42.3" y="167.3">Q5</text>
<text x="42.3" y="164.7">Q4</text>
<text x="42.3" y="162.2">Q3</text>
<text x="56.9" y="162.2">Reset</text>
<text x="67.7" y="167.3">Q5</text>
<text x="67.7" y="164.7">Q4</text>
<text x="67.7" y="162.2">Q3</text>
<text x="82.3" y="162.2">Reset</text>
<text x="93.1" y="167.3">Q5</text>
<text x="93.1" y="164.7">Q4</text>
<text x="93.1" y="162.2">Q3</text>
<text x="107.7" y="162.2">Reset</text>
<text x="118.5" y="167.3">Q5</text>
<text x="118.5" y="164.7">Q4</text>
<text x="118.5" y="162.2">Q3</text>
<text x="133.1" y="162.2">Reset</text>
<text x="143.9" y="167.3">Q5</text>
<text x="143.9" y="164.7">Q4</text>
<text x="143.9" y="162.2">Q3</text>
<text x="42.3" y="169.8">Q6</text>
<text x="42.3" y="172.3">Q7</text>
<text x="67.7" y="169.8">Q6</text>
<text x="67.7" y="172.3">Q7</text>
<text x="93.1" y="169.8">Q6</text>
<text x="93.1" y="172.3">Q7</text>
<text x="118.5" y="169.8">Q6</text>
<text x="118.5" y="172.3">Q7</text>
<text x="143.9" y="169.8">Q6</text>
<text x="143.9" y="172.3">Q7</text>
<text x="42.3" y="177.4">Q9</text>
<text x="42.3" y="174.9">Q8</text>
<text x="67.7" y="177.4">Q9</text>
<text x="67.7" y="174.9">Q8</text>
<text x="93.1" y="177.4">Q9</text>
<text x="93.1" y="174.9">Q8</text>
<text x="118.5" y="177.4">Q9</text>
<text x="118.5" y="174.9">Q8</text>
<text x="143.9" y="177.4">Q9</text>
<text x="143.9" y="174.9">Q8</text>
<text x="38.7" y="183.4" transform="rotate(-90 38.7 183.4)">VSS</text>
<text x="40.7" y="182.5">Cout</text>
<text x="64.1" y="183.4" transform="rotate(-90 64.1 183.4)">VSS</text>
<text x="66.1" y="182.5">Cout</text>
<text x="89.5" y="183.4" transform="rotate(-90 89.5 183.4)">VSS</text>
<text x="91.5" y="182.5">Cout</text>
<text x="114.9" y="183.4" transform="rotate(-90 114.9 183.4)">VSS</text>
<text x="116.9" y="182.5">Cout</text>
<text x="140.3" y="183.4" transform="rotate(-90 140.3 183.4)">VSS</text>
<text x="142.3" y="182.5">Cout</text>
</g>
</svg>
